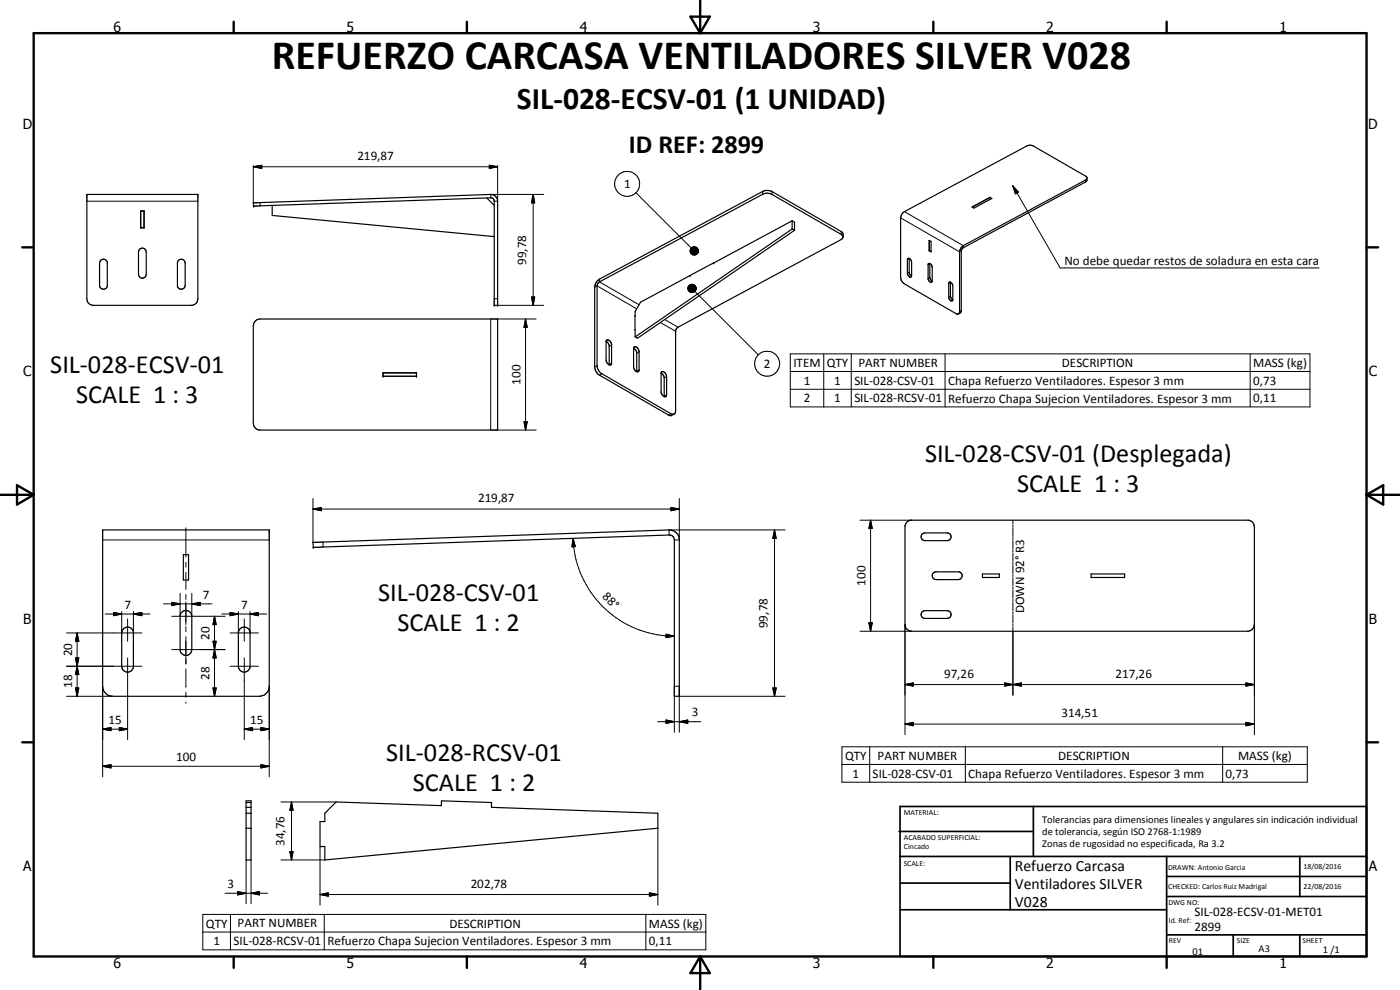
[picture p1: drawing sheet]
<svg xmlns="http://www.w3.org/2000/svg" width="420mm" height="297mm" viewBox="0 0 420 297" stroke-linecap="round" stroke-linejoin="round" font-family="sans-serif">
<g fill="none" stroke="#000" stroke-width=".35">
<path d="M26.1 58.3h33.3v31.3a1.98 1.98 0 0 1-1.7 2h-30a1.98 1.98 0 0 1-1.6-2zM146.1 59.4l2.2 2.2M297.1 59.2l-5.4 2.9M297.1 59.2v.1M297.1 59.2l.5 .4M297.1 59.3l-5.3 2.8M297.1 59.3l.5 .3M297.6 59.6l-5.3 2.8-.6-.3M326.2 53.6l-.4 .4-37.1 20-.7 1.3v18.4l-.3 .5M30.1 78.2a1.17 1.17 0 0 1 1.2-.4 1.17 1.17 0 0 1 .9 .9v7.2a1.18 1.18 0 0 1-1.3 .9 1.18 1.18 0 0 1-1-1.2v-6.6zM41.8 74.9a1.18 1.18 0 0 1 1.3-.4 1.18 1.18 0 0 1 .8 1.1v6.7a1.16 1.16 0 0 1-1.2 1.2 1.16 1.16 0 0 1-1.1-1.2v-6.7zM42.2 63.3h1.1v5.1h-1.1z"/>
<path d="M42.2 63.3v5.1M53.7 78a1.19 1.19 0 0 1 1.2-.1 1.19 1.19 0 0 1 .7 1.1v6.6a1.19 1.19 0 0 1-1.1 1.2 1.19 1.19 0 0 1-1.3-.9v-7.2zM76 60.8l71.3-2.5a2.02 2.02 0 0 1 2 2.1v31.2h-1v-31.2l-.2-.7-.4-.3-70.9 2.4h-.7zM81.7 61.6v3l66.6 6.4M237.7 66.3l-30.7 16.4M237.7 66.3l.8 .4v2.4M237.7 68.7l-47.1 32.4M237.7 66.3v2.4M237.7 68.7l.8 .4M238.5 69.1l-47.2 32.4-.7-.4M253 71.1l.1-.8-.4-.7-21-12.1a3.3 3.3 0 0 0-2.8-.1l-49 26.3a2.89 2.89 0 0 0-1.4 2.5v23.9a3.2 3.2 0 0 0 1.4 2.5l20.7 11.9 .9 .2 .8-.5M271 63.8l37.1-20a2.09 2.09 0 0 1 2.1 .1l15.6 8.9 .4 .5v.9l-.2 .3-37.1 19.9-.4 .9v18.1l-.3 .5a1.03 1.03 0 0 1-1.3 .2l-15.6-9-.8-1-.2-.8v-17.9z"/>
<path d="M272.5 77.5l.6 .2 .5 1-.1 4.4a.87 .87 0 0 1-.9-.2 .87 .87 0 0 1-.3-.9v-4.1zM272.9 77.5v4.4l.7 .9M278.6 79.2a.94 .94 0 0 1 1.2 1l-.1 4.4a.82 .82 0 0 1-1.2-.9zM278.8 72.1l.6 .3v3.2l-.6-.4zM278.9 75.2h-.1M278.9 72.1v3.1M278.9 75.2l.5 .3M279 79.1v4.1l.2 .6 .5 .6M76.5 96.4l.5-.4 1.1-.3h71.2v33.3h-71.6a2.2 2.2 0 0 1-1.7-2v-29.3zM179.7 84.7l49.2-26.4a2.87 2.87 0 0 1 2.8 0l20.7 12a.81 .81 0 0 1 .6 .8 .81 .81 0 0 1-.6 .8l-49.3 26.5-.3 .8v24.1l-.1 .5-.7 .5-.7-.2-20.7-12-.9-.8-.5-1.6v-23.9zM190.6 98.9h.1M190.6 98.9v2.2"/>
<path d="M190.6 94.8v4.1M207 82.7h.1M207.1 82.7l-14.9 8-1.6 2.8v1.3M284.8 84.8a.92 .92 0 0 1 1.2 1v4.1a.53 .53 0 0 1-.6 .4 .53 .53 0 0 1-.5-.5l-.2-.4zM285.3 84.7l-.1 4.2 .2 .5 .6 .6M115 111.8h10v1.1h-10zM181.9 102.4l.7 .6 .2 .7v5.8M182.1 102a1.3 1.3 0 0 1 1.4 1.3v5.8a.72 .72 0 0 1-.7 .4 .72 .72 0 0 1-.6-.6l-.3-.7v-5.8zM190.1 104.4l.6 .5 .4 .8v5.8M190.3 104.1a1.23 1.23 0 0 1 1.5 1.2v5.9a.8 .8 0 0 1-.9 .3 .8 .8 0 0 1-.6-.8l-.2-.5v-5.8zM198.4 111.9l.5 .5 .4 .8v5.8M198.4 111.7a1.19 1.19 0 0 1 1.7 1.3v5.5a.68 .68 0 0 1-.8 .5 .68 .68 0 0 1-.6-.6l-.3-.7z"/>
<path d="M30.8 159h50v47.3a3.1 3.1 0 0 1-3 2.6h-44a3.1 3.1 0 0 1-3-2.6zM272.1 156.8l1.2-.7h101.5a2.07 2.07 0 0 1 1.7 1.9v29.4a2.09 2.09 0 0 1-2.1 2h-100.8a2.2 2.2 0 0 1-2-1.7v-30zM55 166.4h1.6v7.6h-1.6zM93.9 162.7l106.9-3.7a3.1 3.1 0 0 1 3.1 2.6v47.3h-1.5v-46.9l-.3-.8-.7-.6-107 3.7h-.4zM276.7 160.3l.9-.4h6.7a1.16 1.16 0 0 1 1.1 1.2 1.16 1.16 0 0 1-1.1 1.1h-6.7a1.19 1.19 0 0 1-.9-1.9zM280 172l.7-.4h7.2a1.18 1.18 0 0 1 .9 1.3 1.18 1.18 0 0 1-1.2 1h-6.9a1.14 1.14 0 0 1-.7-1.9zM294.8 172.2h5.1v1.1h-5.1zM327.4 172.2h10.1v1.1h-10.1zM37 188.7a1.77 1.77 0 0 1 1.8-.5 1.77 1.77 0 0 1 1.2 1.4v10.6a1.77 1.77 0 0 1-1.9 1.5 1.77 1.77 0 0 1-1.6-1.8v-10zM54.5 183.7a1.75 1.75 0 0 1 1.9-.4 1.75 1.75 0 0 1 1.2 1.6v10a1.76 1.76 0 0 1-1.8 1.7 1.76 1.76 0 0 1-1.8-1.7v-10zM72 188.7a1.75 1.75 0 0 1 1.9-.4 1.75 1.75 0 0 1 1.1 1.6v10a1.76 1.76 0 0 1-1.7 1.8 1.76 1.76 0 0 1-1.8-1.8v-10zM276.7 183.6l.9-.4h6.7a1.18 1.18 0 0 1 1.1 1.1 1.18 1.18 0 0 1-.9 1.2h-7.2a1.21 1.21 0 0 1-.6-1.9z"/>
<path d="M73.9 240.3h1.4v17.7h-1.4zM73.9 242.2h1.4M73.9 244h1.4M73.9 248.5h1.4M73.9 240.8h1.4M97.5 244l3.4-3.4 31.5 1.1 .1-1.4 15 .5v1.4l49.9 1.8v4.5l-99.9 9.5v-4h-1.5v-7.5h1.5z"/>
</g>
<g fill="none" stroke="#000" stroke-width=".3">
<path d="M76 50l2.6-.5v1zM76 50h73.3M76 49.7v11.1M77.9 49.7l-1.9 .3M78.6 49.7v.8l-2.6-.5M146.8 49.5l2.5 .5-2.5 .5zM146.8 49.7v.8l2.5-.5M147.5 49.7l1.8 .3M149.3 49.7v10.7h-1M160 58.3l.5 2.6h-1zM160 58.3v33.3M163.2 58.3h-15.9v1.1"/>
<path d="M190.8 57.8l16.7 16.6M228.9 57.4v.9M231.7 57.5v.8M303.9 55.8l1.7 1.9-.9 .5zM303.9 55.8l14.3 24.6h77.7M325.8 54v.6M26.1 60.4h33.3M78.1 60.8v1M207.1 75.1l2.5 .2-2.5 .1zM207.1 75.4l2.5-.1-2.4 .4zM207.1 75.3h2.5M207.2 74.9l2.4 .4-2.5-.2z"/>
<path d="M207.2 75.7l2.4-.4-2.3 .6zM207.3 74.6l2.3 .7-2.4-.4zM207.3 75.9l2.3-.6-2.2 .8zM207.4 74.4l.2-.1 2 1zM207.4 74.4l2.2 .9-2.3-.7zM207.4 76.1l2.2-.8-2 1zM207.6 74.3l.2-.2 1.8 1.2zM207.6 76.3l2-1-1.8 1.2zM207.8 74.1l.3-.1 1.5 1.3zM207.8 76.5l1.8-1.2-1.5 1.2zM208.1 74h.3l1.2 1.3zM208.1 76.5l1.5-1.2-1.2 1.2z"/>
<path d="M208.4 74l.3 .1 .9 1.2zM208.7 74.1l.2 .1 .7 1.1zM208.9 74.2l.7 1.1zM209.1 74.3l.5 1zM209.3 74.5l.3 .8zM209.5 74.8l.1 .5zM209.6 75.3l-.9 1.2h-.3zM209.6 75.3l-.9 1.2zM209.6 75.3l-.7 1.1zM209.6 75.3l-.5 .9zM209.6 75.3l-.3 .7zM209.6 75.3l-.1 .5z"/>
<path d="M209.6 75.3v.3zM252.5 69.5l-.1 .8M270.3 65.4l17.7 10.2 .5-.3M271.4 63.5l17.7 10.2v.6M272.9 77.6l-.6 .3M279 79.2l-.5 .3M147.3 95.7v33.3M148.3 89.6h1M149.3 91.6h13.9M149.3 95.7h11.6M157.7 95.7l.5 2.5h-.9zM157.7 95.7v33.3"/>
<path d="M159.5 89.1h1l-.5 2.5zM178.5 86.2l.7-.4 11.9 6.9M179.9 83.7v.9l11.9 6.8M198.2 96.8l4.6 2.6M199.5 95.9l4 2.3M206.4 86.4l2.5 .1-2.5 .2zM206.4 86.7l2.5-.2-2.5 .4zM206.4 86.5h2.5M206.4 86.1l2.5 .4-2.5-.1zM206.4 86.9l2.5-.4-2.3 .7zM206.6 85.9l2.3 .6-2.5-.4zM206.6 87.2l2.3-.7-2.2 .9z"/>
<path d="M206.7 85.7l.3-.2 1.9 1zM206.7 85.7l2.2 .8-2.3-.6zM206.7 87.4l2.2-.9-1.9 1zM207 85.5l.2-.1 1.7 1.1zM207 87.5l1.9-1-1.7 1.2zM207.2 85.4l.2-.1 1.5 1.2zM207.2 87.7l1.7-1.2-1.5 1.3zM207.4 85.3h.3l1.2 1.2zM207.4 87.8l1.5-1.3-1.2 1.3zM207.7 85.3h.3l.9 1.2zM208 85.3l.9 1.2zM208.2 85.4l.7 1.1z"/>
<path d="M208.4 85.6l.5 .9zM208.5 87.4l19.1 19.1M208.6 85.8l.3 .7zM208.8 86l.1 .5zM208.9 86.5l-.9 1.3h-.3zM208.9 86.5l-.9 1.3zM208.9 86.5l-.7 1.1zM208.9 86.5l-.5 1zM208.9 86.5l-.3 .8zM208.9 86.5l-.1 .5zM208.9 86.5v.3zM272.9 81.7l-.6 .3"/>
<path d="M279 83.2l-.5 .4M285.2 88.9l-.5 .3M285.2 84.8l-.5 .3M288.5 93.2l-.5 .3M179.2 109.7l-.7 .4M180.6 112.1l-.7 .5M183.5 109l-.7 .3M183.5 103.5l-.7 .4M191.8 105.5l-.7 .5M191.8 111l-.7 .4M200.1 118.5l-.8 .4M200.1 113l-.8 .4"/>
<path d="M237.2 106.2h155.9v15.9h-155.9zM237.2 111.5h155.9M237.2 116.8h155.9M247.2 106.2v15.9M255.5 106.2v15.9M283.6 106.2v15.9M375.2 106.2v15.9M149.3 129h11.6M157.3 126.5h.9l-.5 2.5zM201.3 124.1l-.7 .4M55.8 158.4v8.8M93.9 152.7l2.6-.4v.9z"/>
<path d="M93.9 152.7h110M93.9 149.6v13.1M201.4 152.3l2.5 .4-2.5 .5zM203.9 149.6v12.4h-1.5M232.4 159l.5 2.5h-1zM232.4 159v49.9M235.6 159h-34.8v1.5M258.1 156.1h15.5M261.3 156.1l.5 2.4h-1zM261.3 156.1v33.3M304 156.1v1.2M304 157.6v.6"/>
<path d="M304 158.5v2.5M30.8 162h50M54 178v6.8M55.8 168.7v1.5M55.8 171.7v5.2M55.8 178.4v1.5M57.6 178v6.8M96.9 162.6l.1 1.5M172 161.5l.7 2.5-1 .1zM172 161.5a30.4 30.4 0 0 0 30.4 29.4M304 161.3v.6M304 162.2v2.5"/>
<path d="M304 165v.6M304 165.9v2.5M304 168.7v.6M304 169.6v2.5M304 172.4v.6M304 173.4v2.4M304 176.1v.6M304 177v2.5M304 179.8v.6M20 199.9h22.6M20 189.9h22.6M22.6 197.4h1.1l-.6 2.5z"/>
<path d="M22.6 197.4h1.1l-1.1 5h1.1zM23.1 189.9l.6 2.5h-1.1zM23.1 199.9l.6 2.5h-1.1zM23.1 189.9v19M31.6 184.2h13.4M34.1 183.8l2.4 .4-2.4 .5zM36.5 183.5v6.3M38.3 185.7v6.7M38.3 197.4v24.6M40 184.2l2.6-.4v.9zM40 183.5v6.3M49.1 181.2h14.5"/>
<path d="M51.6 180.7l2.4 .5-2.4 .5zM51.6 194.9h16M51.6 184.9h16M55.8 180.6v6.8M55.8 188v1.5M55.8 191.1v8.1M57.6 181.2l2.5-.5v1zM63.9 192.4h1l-.5 2.5zM64.4 184.9l.5 2.5h-1zM64.4 194.9l.5 2.5h-1zM64.4 184.9v24M66.6 184.2h13.4"/>
<path d="M69 183.8l2.5 .4-2.5 .5zM69 199.9h8.5M69 189.9h8.5M71.5 183.5v6.3M73.3 185.7v6.7M73.3 197.4v24.6M75 184.2l2.5-.4v.9zM75 183.5v6.3M199.9 190.3l2.5 .6-2.6 .4zM258.1 189.4h15.5M260.8 186.9h1l-.5 2.5zM271.6 187.4v33"/>
<path d="M304 180.8v2.4M304 183.5v.6M304 184.4v2.5M304 187.2v.6M304 188.1v20.5M376.5 187.4v33M20 208.9h13.8M22.6 206.4h1.1l-.6 2.5zM30.8 218.8l2.5-.5v.9zM30.8 218.8h7.5M30.8 205.9v27.2M35.8 218.3l2.5 .5-2.5 .4z"/>
<path d="M55.8 200.7v5.5M55.8 207.6v1.6M55.8 210.7v.3M63.9 206.4h1l-.5 2.5zM73.3 218.8l2.5-.5v.9zM73.3 218.8h7.5M78.3 218.3l2.5 .5-2.5 .4zM80.8 205.9v27.2M197.4 216.5h12.9M199.9 216l2.5 .5-2.5 .5zM202.4 219.7v-13.8h1.5v13.8M203.9 216.5l2.5-.5v1z"/>
<path d="M203.9 208.9h31.7M231.9 206.4h1l-.5 2.5zM271.6 205.4l2.5-.5v1zM271.6 217.3l2.5-.6v1.1zM271.6 205.4h104.9M271.6 217.3h104.9M301.5 204.9l2.5 .5-2.5 .5zM304 205.4l2.5-.5v1zM373.9 204.9l2.6 .5-2.6 .5zM373.9 216.7l2.6 .6-2.6 .5zM30.8 229.9l2.5-.5v1zM30.8 229.9h50"/>
<path d="M78.3 229.4l2.5 .5-2.5 .5zM252.7 224.1h139.6v10.6h-139.6zM252.7 229.4h139.6M261 224.1v10.6M289.7 224.1v10.6M366.9 224.1v10.6M73.9 258v13.2M75.3 258v13.2M84.3 258h13.2M84.3 240.6h16.6M87 255.5h1l-.5 2.5zM87.5 240.6l.5 2.5h-1z"/>
<path d="M87.5 240.6v17.4M96 254v17.6M197.4 248.5v23.1M60.9 274.4h150.9v10.6h-150.9zM60.9 279.7h150.9M67.6 268h12.7M69.2 274.4v10.6M71.3 267.5l2.6 .5-2.6 .5zM75.3 268l2.5-.5v1zM96 268.4l2.5-.5v1zM96 268.4h101.4M97.3 274.4v10.6"/>
<path d="M193.8 274.4v10.6M194.9 267.9l2.5 .5-2.5 .5z"/>
<circle cx="188.2" cy="55.2" r="3.7"/>
<circle cx="230.2" cy="109.1" r="3.8"/>
</g>
<g fill="#000">
<circle cx="76.1" cy="61.8" r=".18"/>
<circle cx="214.2" cy="78.9" r=".18"/>
<circle cx="148.3" cy="91.6" r=".18"/>
<circle cx="149.3" cy="91.6" r=".18"/>
<circle cx="207.1" cy="82.7" r=".18"/>
<circle cx="115" cy="112.9" r=".18"/>
<circle cx="125" cy="111.9" r=".18"/>
<circle cx="125" cy="112.9" r=".18"/>
<circle cx="94" cy="164.3" r=".18"/>
</g>
<g fill="none" stroke="#000" stroke-width=".71">
<path d="M10.1 9.9h400v277.1h-400zM70.1 6.5v3.4M140.1 6.5v3.4M207.2 5h5.8l-2.9 4.9zM210.1 0v9.9M280.1 6.5v3.4M350.1 6.5v3.4M6.7 74.2h3.4M410.1 74.2h3.5M.1 148.5h10M5.1 145.6l5 2.9-5 2.9zM410.1 148.5h10"/>
<path d="M410.1 148.5l5-2.9v5.8zM6.7 222.7h3.4M410.1 222.7h3.5M70.1 287v3.4M140.1 287v3.4M210.1 287v10M210.1 287l2.9 5h-5.8zM280.1 287v3.4M350.1 287v3.4"/>
</g>
<g fill="none" stroke="#000" stroke-width=".51">
<path d="M269.8 249.5h40.3M270.1 242h140v45h-140zM270.1 257h140M303.2 257v16M310.1 242v15M350.1 257v30M390.1 257v12M270.1 265h33.1M270.1 273h80M350.1 269h60M350.1 263h60M350.1 280.5h60"/>
<path d="M370.1 280.5v6.5M390.1 280.5v6.5"/>
</g>
<g fill="#000">
<path d="M76 50l2.6-.5v1zM146.8 49.5l2.5 .5-2.5 .5zM303.9 55.8l1.7 1.9-.9 .5zM160 58.3l.5 2.6h-1zM209.5 74.8l.1 .5zM209.3 74.5l.3 .8zM209.1 74.3l.5 1zM208.9 74.2l.7 1.1zM208.7 74.1l.2 .1 .7 1.1zM208.4 74l.3 .1 .9 1.2zM208.1 74h.3l1.2 1.3zM207.8 74.1l.3-.1 1.5 1.3z"/>
<path d="M207.6 74.3l.2-.2 1.8 1.2zM207.4 74.4l.2-.1 2 1zM207.4 74.4l2.2 .9-2.3-.7zM207.3 74.6l2.3 .7-2.4-.4zM207.2 75.7l2.4-.4-2.3 .6zM207.3 75.9l2.3-.6-2.2 .8zM207.4 76.1l2.2-.8-2 1zM207.6 76.3l2-1-1.8 1.2zM207.8 76.5l1.8-1.2-1.5 1.2zM208.1 76.5l1.5-1.2-1.2 1.2zM209.6 75.3l-.9 1.2h-.3zM209.6 75.3l-.9 1.2z"/>
<path d="M209.6 75.3l-.7 1.1zM209.6 75.3l-.5 .9zM209.6 75.3l-.3 .7zM209.6 75.3l-.1 .5zM209.6 75.3v.3zM157.7 95.7l.5 2.5h-.9zM159.5 89.1h1l-.5 2.5zM208.8 86l.1 .5zM208.6 85.8l.3 .7zM208.4 85.6l.5 .9zM208.2 85.4l.7 1.1zM208 85.3l.9 1.2z"/>
<path d="M207.7 85.3h.3l.9 1.2zM207.4 85.3h.3l1.2 1.2zM207.2 85.4l.2-.1 1.5 1.2zM207 85.5l.2-.1 1.7 1.1zM206.7 85.7l.3-.2 1.9 1zM206.7 85.7l2.2 .8-2.3-.6zM206.6 85.9l2.3 .6-2.5-.4zM206.4 86.9l2.5-.4-2.3 .7zM206.6 87.2l2.3-.7-2.2 .9zM206.7 87.4l2.2-.9-1.9 1zM207 87.5l1.9-1-1.7 1.2zM207.2 87.7l1.7-1.2-1.5 1.3z"/>
<path d="M207.4 87.8l1.5-1.3-1.2 1.3zM208.9 86.5l-.9 1.3h-.3zM208.9 86.5l-.9 1.3zM208.9 86.5l-.7 1.1zM208.9 86.5l-.5 1zM208.9 86.5l-.3 .8zM208.9 86.5l-.1 .5zM208.9 86.5v.3zM157.3 126.5h.9l-.5 2.5zM93.9 152.7l2.6-.4v.9zM201.4 152.3l2.5 .4-2.5 .5zM261.3 156.1l.5 2.4h-1z"/>
<path d="M172 161.5l.7 2.5-1 .1zM232.4 159l.5 2.5h-1zM22.6 197.4h1.1l-.6 2.5zM23.1 189.9l.6 2.5h-1.1zM34.1 183.8l2.4 .4-2.4 .5zM40 184.2l2.6-.4v.9zM51.6 180.7l2.4 .5-2.4 .5zM57.6 181.2l2.5-.5v1zM63.9 192.4h1l-.5 2.5zM64.4 184.9l.5 2.5h-1zM64.4 194.9l.5 2.5h-1zM69 183.8l2.5 .4-2.5 .5z"/>
<path d="M75 184.2l2.5-.4v.9zM199.9 190.3l2.5 .6-2.6 .4zM260.8 186.9h1l-.5 2.5zM22.6 206.4h1.1l-.6 2.5zM23.1 199.9l.6 2.5h-1.1zM30.8 218.8l2.5-.5v.9zM35.8 218.3l2.5 .5-2.5 .4zM63.9 206.4h1l-.5 2.5zM73.3 218.8l2.5-.5v.9zM78.3 218.3l2.5 .5-2.5 .4zM199.9 216l2.5 .5-2.5 .5zM203.9 216.5l2.5-.5v1z"/>
<path d="M231.9 206.4h1l-.5 2.5zM271.6 205.4l2.5-.5v1zM271.6 217.3l2.5-.6v1.1zM301.5 204.9l2.5 .5-2.5 .5zM304 205.4l2.5-.5v1zM373.9 204.9l2.6 .5-2.6 .5zM373.9 216.7l2.6 .6-2.6 .5zM30.8 229.9l2.5-.5v1zM78.3 229.4l2.5 .5-2.5 .5zM87 255.5h1l-.5 2.5zM87.5 240.6l.5 2.5h-1zM71.3 267.5l2.6 .5-2.6 .5z"/>
<path d="M75.3 268l2.5-.5v1zM96 268.4l2.5-.5v1zM194.9 267.9l2.5 .5-2.5 .5z"/>
</g>
<path d="M207.1 75.1h2.5" fill="none" stroke="#000" stroke-width=".42"/>
<path d="M207.1 75.5h2.5M206.4 86.3h2.5M206.4 86.7h2.5" fill="none" stroke="#000" stroke-width=".38"/>
<text font-size="12.6" x="81.6" y="20.8">REFUERZO CARCASA VENTILADORES SILVER V028</text>
<text font-size="9.4" x="155.1" y="32.6">SIL-028-ECSV-01 (1 UNIDAD)</text>
<g font-size="7.9">
<text x="188.8" y="46">ID REF: 2899</text>
<text x="15.1" y="111.8">SIL-028-ECSV-01</text>
<text x="22.8" y="120.8">SCALE 1 : 3</text>
<text x="277.6" y="138.5">SIL-028-CSV-01 (Desplegada)</text>
<text x="305.3" y="147.5">SCALE 1 : 3</text>
<text x="113.5" y="180.4">SIL-028-CSV-01</text>
<text x="119.3" y="189.4">SCALE 1 : 2</text>
<text x="115.9" y="228.5">SIL-028-RCSV-01</text>
<text x="123.9" y="237.4">SCALE 1 : 2</text>
</g>
<g font-size="4.7">
<text x="304.6" y="261.2">Refuerzo Carcasa</text>
<text x="304.6" y="266.6">Ventiladores SILVER</text>
<text x="304.6" y="272">V028</text>
</g>
<g font-size="4.2">
<text x="34" y="9.6">6</text>
<text x="104" y="9.6">5</text>
<text x="174" y="9.6">4</text>
<text x="244" y="9.6">3</text>
<text x="314" y="9.6">2</text>
<text x="384" y="9.6">1</text>
<text x="6.8" y="38.7">D</text>
<text x="410.6" y="38.7">D</text>
<text x="7" y="112.9">C</text>
<text x="410.8" y="112.9">C</text>
<text x="7" y="187.1">B</text>
<text x="410.8" y="187.1">B</text>
<text x="7" y="261.4">A</text>
<text x="410.8" y="261.4">A</text>
<text x="34" y="290.4">6</text>
<text x="104" y="290.4">5</text>
<text x="174" y="290.4">4</text>
<text x="244" y="290.4">3</text>
<text x="314" y="290.4">2</text>
<text x="384" y="290.4">1</text>
</g>
<g font-size="3.9">
<text x="107.3" y="48">219,87</text>
<text x="187.3" y="56.4">1</text>
<text x="157.9" y="79.5" transform="rotate(-90 157.9 79.5)">99,78</text>
<text x="319.5" y="79.4">No debe quedar restos de soladura en esta cara</text>
<text x="229.2" y="110.4">2</text>
<text x="238.1" y="110.1">ITEM</text>
<text x="248.1" y="110.1">QTY</text>
<text x="257.6" y="110.1">PART NUMBER</text>
<text x="318.7" y="110.1">DESCRIPTION</text>
<text x="376.1" y="110.2">MASS (kg)</text>
<text x="156.2" y="115.4" transform="rotate(-90 156.2 115.4)">100</text>
<text x="241.2" y="115.4">1</text>
<text x="250.3" y="115.4">1</text>
<text x="256.4" y="115.4">SIL-028-CSV-01</text>
<text x="284.6" y="115.5">Chapa Refuerzo Ventiladores. Espesor 3 mm</text>
<text x="376.1" y="115.4">0,73</text>
<text x="241.2" y="120.7">2</text>
<text x="250.3" y="120.7">1</text>
<text x="256.4" y="120.7">SIL-028-RCSV-01</text>
<text x="284.6" y="120.8">Refuerzo Chapa Sujecion Ventiladores. Espesor 3 mm</text>
<text x="376.1" y="120.7">0,11</text>
<text x="143.5" y="150.7">219,87</text>
<text x="60.9" y="179.7">7</text>
<text x="180.6" y="179.2" transform="rotate(44 180.6 179.2)">88°</text>
<text x="259.7" y="175.7" transform="rotate(-90 259.7 175.7)">100</text>
<text x="37.3" y="182.7">7</text>
<text x="72.3" y="182.7">7</text>
<text x="307.4" y="184" transform="rotate(-90 307.4 184)">DOWN 92° R3</text>
<text x="62.9" y="191.9" transform="rotate(-90 62.9 191.9)">20</text>
<text x="230.4" y="188.5" transform="rotate(-90 230.4 188.5)">99,78</text>
<text x="21.6" y="196.9" transform="rotate(-90 21.6 196.9)">20</text>
<text x="62.9" y="203.9" transform="rotate(-90 62.9 203.9)">28</text>
<text x="283.3" y="203.3">97,26</text>
<text x="334.8" y="203.3">217,26</text>
<text x="21.6" y="206.4" transform="rotate(-90 21.6 206.4)">18</text>
<text x="207.6" y="215">3</text>
<text x="318.5" y="215.2">314,51</text>
<text x="32.6" y="217.2">15</text>
<text x="75.1" y="217.2">15</text>
<text x="253.6" y="228">QTY</text>
<text x="263.4" y="228">PART NUMBER</text>
<text x="317.6" y="228">DESCRIPTION</text>
<text x="52.8" y="228.4">100</text>
<text x="255.9" y="233.3">1</text>
<text x="261.9" y="233.3">SIL-028-CSV-01</text>
<text x="290.6" y="233.4">Chapa Refuerzo Ventiladores. Espesor 3 mm</text>
<text x="367.8" y="233.3">0,73</text>
<text x="371.5" y="228.1">MASS (kg)</text>
<text x="85.4" y="253.8" transform="rotate(-90 85.4 253.8)">34,76</text>
<text x="68.3" y="266.4">3</text>
<text x="141.3" y="266.3">202,78</text>
<text x="358.5" y="275">SIL-028-ECSV-01-MET01</text>
<text x="61.8" y="278.3">QTY</text>
<text x="71.3" y="278.3">PART NUMBER</text>
<text x="134.9" y="278.3">DESCRIPTION</text>
<text x="194.8" y="278.4">MASS (kg)</text>
<text x="358.5" y="279.4">2899</text>
<text x="64.1" y="283.6">1</text>
<text x="70.1" y="283.6">SIL-028-RCSV-01</text>
<text x="98.2" y="283.7">Refuerzo Chapa Sujecion Ventiladores. Espesor 3 mm</text>
<text x="194.8" y="283.6">0,11</text>
</g>
<g font-size="3.1">
<text x="312.7" y="246.8">Tolerancias para dimensiones lineales y angulares sin indicación individual</text>
<text x="312.7" y="250.4">de tolerancia, según ISO 2768-1:1989</text>
<text x="312.7" y="254">Zonas de rugosidad no especificada, Ra 3.2</text>
<text x="357.9" y="286.4">01</text>
<text x="377.7" y="285.6">A3</text>
<text x="397" y="285.9">1 /1</text>
</g>
<g font-size="2.4">
<text x="271.2" y="244.4">MATERIAL:</text>
<text x="271.3" y="252">ACABADO SUPERFICIAL:</text>
<text x="271.3" y="254.6">Cincado</text>
<text x="271.2" y="259.7">SCALE:</text>
<text x="350.6" y="260.9">DRAWN: Antonio Garcia</text>
<text x="391.2" y="260.6">18/08/2016</text>
<text x="350.6" y="266.9">CHECKED: Carlos Ruiz Madrigal</text>
<text x="391.2" y="266.7">22/08/2016</text>
<text x="350.6" y="271.4">DWG NO:</text>
<text x="350.8" y="276.9">Id. Ref:</text>
<text x="350.8" y="282.8">REV</text>
<text x="371.2" y="282.9">SIZE</text>
<text x="390.9" y="282.9">SHEET</text>
</g>
</svg>
